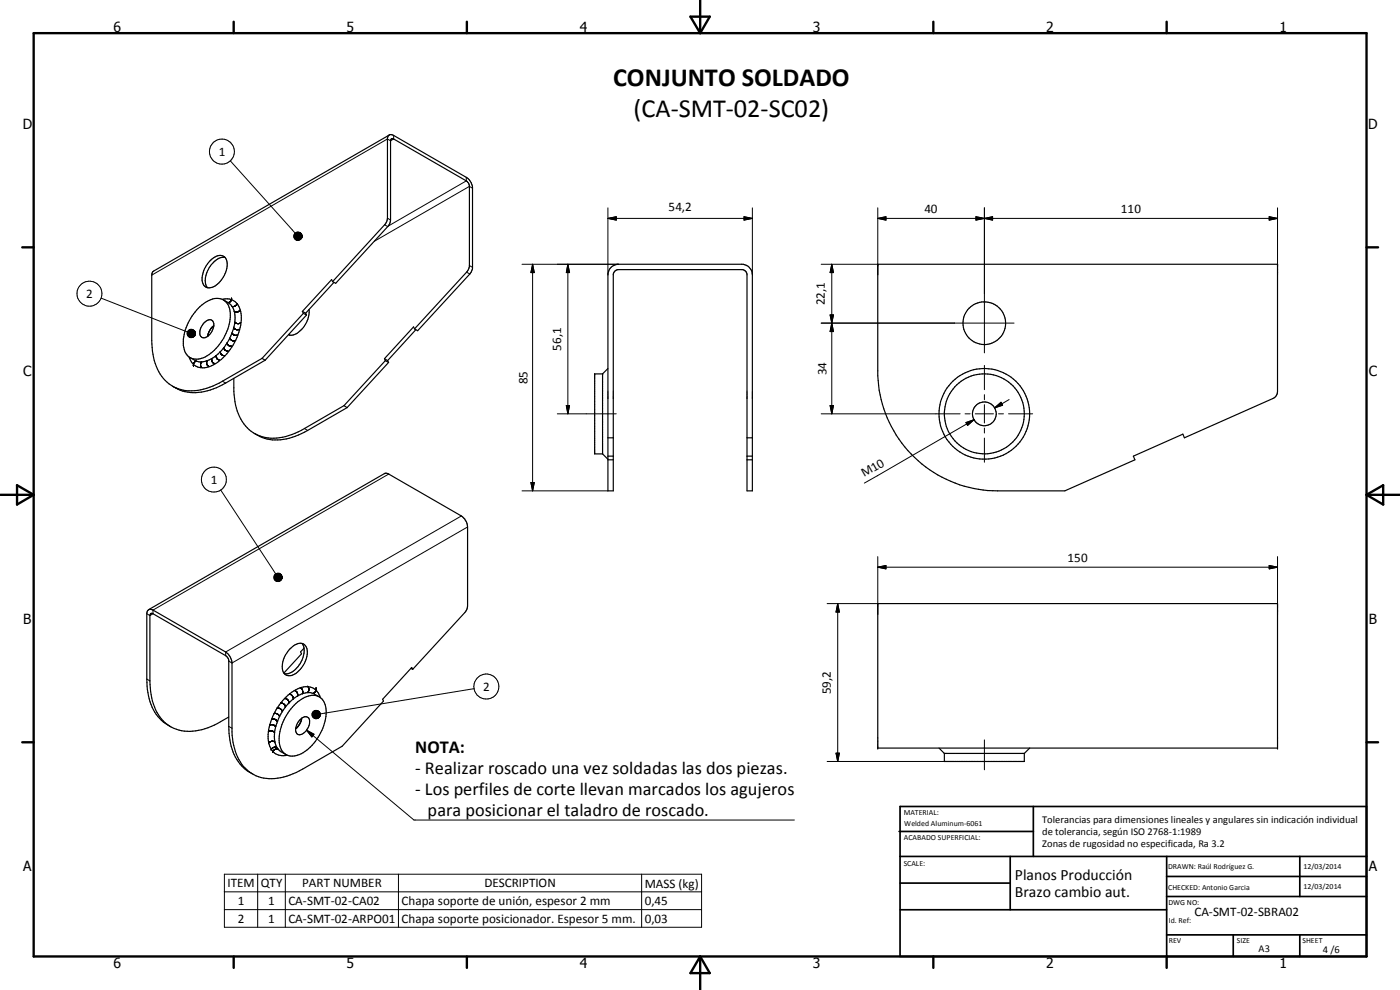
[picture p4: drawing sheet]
<svg xmlns="http://www.w3.org/2000/svg" width="420mm" height="297mm" viewBox="0 0 420 297" stroke-linecap="round" stroke-linejoin="round" font-family="sans-serif">
<g fill="none" stroke="#000" stroke-width=".35">
<path d="M116.8 40.5l-71 41.1-.3 .9v19.7a16.2 16.2 0 0 0 4.7 12.5 11.9 11.9 0 0 0 11.8 1.8l3.8-1.6 12.8-7.4M62.9 78.4a3.4 3.4 0 0 1 4.4-1.4 4.7 4.7 0 0 1 0 5.6 5.9 5.9 0 0 1-5 3.7 2.79 2.79 0 0 1-1.6-3.6l.7-2.1zM67.5 77.2a5.8 5.8 0 0 0-5.2 4 4.9 4.9 0 0 0 0 5.1M263.4 79.3h120v38.1a2.26 2.26 0 0 1-1.4 2.2l-26.5 11.8-.5-1.1-14.9 6.6 .5 1.1-21 9.3h-20.2a36 36 0 0 1-36-34.6zM61.2 96.9a1.7 1.7 0 0 1 2.8-.4 3.9 3.9 0 0 1-3.1 4.8 1.63 1.63 0 0 1-.9-2.2zM64.2 97.8a4.5 4.5 0 0 0-1.9 3.1M66.7 89.8a5.2 5.2 0 0 1 2.3 6.1 15.5 15.5 0 0 1-7.9 11.4l-2.1 .5-1.8-.4M66.7 89.8a6.1 6.1 0 0 0-6.1 1.7 15.6 15.6 0 0 0-5.6 12.2l.4 1.6 .5 .9a5.5 5.5 0 0 0 3 2.1 7 7 0 0 0 6.5-2.1 14.4 14.4 0 0 0 5-12.5 4.9 4.9 0 0 0-3.3-3.7M66.7 89.8a4.4 4.4 0 0 1 5.6 4.3 16.8 16.8 0 0 1-9.4 15.9 4.4 4.4 0 0 1-6.2-2.9M90.8 93.4l.9 .6M90.8 93.4l.2 .6M91 94l1 .5"/>
<path d="M91 94l-12.4 13.5M91.7 94l.3 .5M92 94.5l-12.4 13.6M92.7 92.8a7.4 7.4 0 0 1-5.1 7.8l-.7-.1M99.8 84.5l15.8-17.3 .5-.9 .2-.9v-24a1.12 1.12 0 0 1 .7-1 1.12 1.12 0 0 1 1.1 .2l21.8 12.6 1.3 1.2 .6 1.7v24.7l-.8 1.4-15.7 17-.9-.5M99.8 84.5l.9 .5 15.7-17 .6-1.1 .2-.9v-23.8l.4-.6 .5 .1 21.8 12.6 .7 .7 .3 .7v24.3l-.2 .6-.7 1.1-15.6 17M99.8 84.5l-.3-.6-8.7 9.5M100.2 84.7l-8.5 9.3M124.4 98.7l-.3-.6-8.7 9.5M124.8 98.9l-8.5 9.3M183.4 80.2l.7-.5 1.1-.4h37.8a3.2 3.2 0 0 1 2.8 3.2v64.8h-1.6v-65.1l-.4-.8-.9-.5h-37.5l-1.1 .8-.2 .5v65.1h-1.7v-65.2l.5-1.2zM70.2 113.5a26.1 26.1 0 0 0 1 9.8 11.4 11.4 0 0 0 15.4 7.4l3.9-1.6 12.7-7.4"/>
<path d="M78.6 107.5l1 .6M79.6 108.1l-11.9 6.8a16.1 16.1 0 0 1-13.6 2.2l-2.3-1.2M86.6 100.5h.3M86.7 100.3l.2 .2M115.4 107.6l.2 .6M115.4 107.6l.9 .6M115.6 108.2l1 .6M115.6 108.2l-12.4 13.5M116.3 108.2l.3 .6M116.6 108.8l-12.4 13.5M180.8 112.2h-2.3v24h2.3M180.8 112.2v24"/>
<path d="M182.4 110.6l-1.6 1.6M103.2 121.7l1 .6M104.2 122.3l-11.9 6.9a16.3 16.3 0 0 1-13.6 2.1l-2.3-1.2M180.8 136.2l1.6 1.6M182.4 138h1.7M182.4 136.9h1.7M182.4 131.4h1.7M224.2 138h1.6M224.2 136.9h1.6M224.2 131.4h1.6M44.6 182.9l70.9-40.9 1.2 .2 21.8 12.6a4.2 4.2 0 0 1 1.8 3.3v23.8l-.1 .8-.7 1.1-15.6 17M87 194.7a3.4 3.4 0 0 1 4.4-1.3 5 5 0 0 1 0 5.6 5.8 5.8 0 0 1-4.8 3.7 2.38 2.38 0 0 1-1.9-3.1 8 8 0 0 1 2.3-4.9z"/>
<path d="M90.6 193a6.1 6.1 0 0 1-1.2 7 4.6 4.6 0 0 1-4 2.1M91.3 194.5l-1.1 1.1 .3 .6-5.3 5.7M263.4 181.1h120v43.4h-120zM68.7 215.1a22.7 22.7 0 0 1-11.7 4.4 11.1 11.1 0 0 1-11.2-9.1l-.6-2.9-.2-3.2v-19.6a.57 .57 0 0 1 .3-.6 .57 .57 0 0 1 .6 0l21.8 12.6 .7 .7 .3 .8v19.8a16.8 16.8 0 0 0 4.4 12.3l2.7 1.9M88.3 211.6a7.4 7.4 0 0 1 6.7-2.9 4.9 4.9 0 0 1 2.9 5.6 14.6 14.6 0 0 1-8.6 12.3 4 4 0 0 1-5.5-3.8 14.9 14.9 0 0 1 4.5-11.2zM89.9 216a1.99 1.99 0 0 1 2.7-.6 4 4 0 0 1-2.7 5.1 1.47 1.47 0 0 1-1.1-2.3l.4-1.1zM90.5 215.5a4.7 4.7 0 0 1-1.8 3.1M95.8 209.1a5.7 5.7 0 0 0-7.3 .2 15 15 0 0 0-6 13.4 4.9 4.9 0 0 0 3.3 3.7M96.2 209.3a4.5 4.5 0 0 0-6.8-2.6 16.9 16.9 0 0 0-8.8 16.2 4.3 4.3 0 0 0 5.6 3.7M123.3 200.5l.6 .3M123.9 200.8l-.3-.5-8.8 9.5 .3 .6-12.4 13.5-11.9 6.9a16.3 16.3 0 0 1-13.9 2 12.4 12.4 0 0 1-7-10.1l-.3-3.1v-20.7a4.4 4.4 0 0 0-1.9-3.3l-21.8-12.6a1.15 1.15 0 0 0-1.3-.1 1.15 1.15 0 0 0-.5 1.2v19.7a16 16 0 0 0 5 12.9l2.1 1.4M281.8 224.5l1.6 1.6"/>
<path d="M283.4 226.1v2.4h24v-2.4M283.4 226.1h24M309 224.5l-1.6 1.6"/>
<circle cx="295.4" cy="97" r="6.4"/>
<circle cx="295.4" cy="124.2" r="12"/>
<circle cx="295.4" cy="124.2" r="13.6"/>
<circle cx="295.4" cy="124.1" r="3.6"/>
</g>
<g fill="none" stroke="#000" stroke-width=".3">
<path d="M69.1 48.3l19.4 21.6M118.1 40.6v1.1l-.9 .5-.9-.5-70.8 40.8M139.9 53.2v1.1l-23.4 13.5M141.8 56.5l-.9-.6-28.6 16.5M88.2 70.7l2.5 .2-2.5 .1zM88.2 71l2.5-.1-2.5 .4zM88.2 70.9h2.5M88.2 70.5l2.5 .4-2.5-.2zM88.2 71.3l2.5-.4-2.4 .6zM88.3 70.2l2.4 .7-2.5-.4zM88.3 71.5l2.4-.6-2.2 .9zM88.5 70l.2-.2 2 1.1z"/>
<path d="M88.5 70l2.2 .9-2.4-.7zM88.5 71.8l2.2-.9-2 1zM88.7 69.8l.2-.1 1.8 1.2zM88.7 71.9l2-1-1.8 1.2zM88.9 69.7l.3-.1 1.5 1.3zM88.9 72.1l1.8-1.2-1.5 1.2zM89.2 69.6h.3l1.2 1.3zM89.2 72.1l1.5-1.2-1.2 1.2zM89.5 69.6l.2 .1 1 1.2zM89.7 69.7l1 1.2zM90 69.8l.7 1.1zM90.2 69.9l.5 1z"/>
<path d="M90.4 70.1l.3 .8zM90.5 70.4l.2 .5zM90.7 70.9l-1.2 1.2zM90.7 70.9l-1 1.2zM90.7 70.9l-.7 1.1zM90.7 70.9l-.5 .9zM90.7 70.9l-.3 .7zM90.7 70.9l-.2 .5zM90.7 70.9l-.1 .3zM115.4 67.4l1 .6M116.3 65.4l.9 .6M140.9 79.7l.9 .5"/>
<path d="M156.7 79.3h28.9M159.8 79.3l.5 2.5h-1zM159.8 79.3v68M170.4 79.3l.5 2.5h-.9zM170.4 79.3v44.9M182.4 65.5l2.5-.5v1zM182.4 65.5h43.4M182.4 62.4v20.1M223.3 65l2.5 .5-2.5 .5zM225.8 62.4v20.1M246.5 79.3h16.9M249.6 79.3l.5 2.5h-1z"/>
<path d="M249.6 79.3v44.9M263.4 65.5l2.5-.5v1zM263.4 65.5h120M263.4 62.4v20.1M292.9 65l2.5 .5-2.5 .5zM295.4 65.5l2.5-.5v1zM295.4 62.4v43.5M380.9 65l2.5 .5-2.5 .5zM383.4 62.4v20.1M30.3 89.5l25.9 10.1M56.2 99.9l2.5 .2-2.5 .1zM56.2 99.7l2.5 .4-2.5-.2z"/>
<path d="M56.3 99.4l2.4 .7-2.5-.4zM56.5 99.2l.2-.2 2 1.1zM56.5 99.2l2.2 .9-2.4-.7zM56.7 99l.2-.1 1.8 1.2zM56.9 98.9l.3-.1 1.5 1.3zM57.2 98.8h.3l1.2 1.3zM57.5 98.8h.2l1 1.3zM57.7 98.8l1 1.3zM58 99l.7 1.1zM58.2 99.1l.5 1zM58.4 99.3l.3 .8zM58.5 99.5l.2 .6z"/>
<path d="M69.5 89.5l-.1 .7-.9 .6M69.6 99.9l.6 .6h1M70.1 98.3l.9 .6 .8-.1M70.5 96.6l.9 .5 .8-.2M71.2 91.1l-.7 .8h-.8M72 93.1l-.6 .5-1.1-.1M140 81.7l1 .5M246.5 96.9h57.8M249.1 94.5h1l-.5 2.4zM249.6 96.9l.5 2.6h-1zM56.2 100.2l2.5-.1-2.5 .4zM56.2 100.1h2.5"/>
<path d="M56.2 100.5l2.5-.4-2.4 .6zM56.3 100.7l2.4-.6-2.2 .8zM56.5 100.9l2.2-.8-2 1zM56.7 101.1l2-1-1.8 1.1zM56.9 101.2l1.8-1.1-1.5 1.2zM57.2 101.3l1.5-1.2-1.2 1.2zM58.7 100.1l-1 1.2h-.2zM58.7 100.1l-1 1.2zM58.7 100.1l-.7 1.1zM58.7 100.1l-.5 .9zM58.7 100.1l-.3 .7zM58.7 100.1l-.2 .5z"/>
<path d="M58.7 100.1l-.1 .2zM58.9 108.3l-.8 .8v.8M60.5 108.6l-.3 .7 .3 1M62.1 108.2l-.1 .9 .6 .8M63.5 107.6l.2 1 .6 .5M64.8 106.7l.4 1 .7 .3M66.1 105.5l.3 .8 .9 .4M66.7 114.4l1 .5M67.2 104.3l.3 .7 1 .4M68.1 102.9l.7 .9 .7 .1M68.9 101.5l.8 .7h.8M295.4 109.6v7.3"/>
<path d="M295.4 118.4v1.5M302.8 119.9l-4.3 2.5M91.4 128.6l.9 .6M167.2 124.2h17.7M170 121.7h.9l-.5 2.5zM246.5 124.2h41.7M249.1 121.7h1l-.5 2.5zM289.6 124.2h1.6M289.9 126.8l2.4-.9-1.9 1.7zM292.3 125.9l-2.2 1.3M292.3 125.9l-32.9 19M292.7 124.2h5.4"/>
<path d="M295.4 121.4v5.5M295.4 128.4v1.5M295.4 131.4v7.3M298.5 122.4l1.9-1.7 .5 .9zM299.7 124.2h1.4M302.7 124.2h7.2M66.2 147l16.6 25.2M116.7 142.2l-70.8 40.8v1.1l-.9 .6-.9-.6M138.5 154.8l-70.8 40.8v1.1M140.3 158.1l-70.7 40.8-.9-.5M156.7 147.3h25.7M159.3 144.8h1l-.5 2.5z"/>
<path d="M82.2 173.1l2.5 .1-2.5 .2zM82.2 173.4l2.5-.2-2.5 .5zM82.2 173.2h2.5M82.2 172.8l2.5 .4-2.5-.1zM82.2 173.7l2.5-.5-2.4 .7zM82.3 172.6l2.4 .6-2.5-.4zM82.3 173.9l2.4-.7-2.2 .9zM82.5 172.4l.2-.2 2 1zM82.5 172.4l2.2 .8-2.4-.6zM82.5 174.1l2.2-.9-2 1.1zM82.7 172.2l.3-.1 1.7 1.1zM82.7 174.3l2-1.1-1.7 1.2z"/>
<path d="M83 172.1l.2-.1 1.5 1.2zM83 174.4l1.7-1.2-1.5 1.3zM83.2 172h.3l1.2 1.2zM83.2 174.5l1.5-1.3-1.2 1.3zM83.5 172h.3l.9 1.2zM83.8 172l.9 1.2zM84 172.1l.7 1.1zM84.2 172.3l.5 .9zM84.4 172.5l.3 .7zM84.5 172.7l.2 .5zM84.7 173.2l-.9 1.2-.3 .1zM84.7 173.2l-.7 1.1-.2 .1z"/>
<path d="M84.7 173.2l-.7 1.1zM84.7 173.2l-.5 1zM84.7 173.2l-.3 .8zM84.7 173.2l-.2 .6zM84.7 173.2v.3zM263.4 170.2l2.5-.5v1zM263.4 167v17.3M263.4 170.2h120M380.9 169.7l2.5 .5-2.5 .5zM383.4 167v17.3M248.2 181.1h15.2M251.4 181.1l.5 2.5h-1z"/>
<path d="M251.4 181.1v47.4M44.1 203.8l.9 .5M68.7 218l.9 .5M80.5 219.5l.8-.3 1.1 .6M80.9 217.6a1.44 1.44 0 0 1 1.9 .5M81.5 215.8a1.33 1.33 0 0 1 1.7 .7M82.2 214.1l1.1 .1 .6 .8M83.1 212.5l1 .2 .6 .8M84.2 210.9a1.38 1.38 0 0 1 1.5 1.2M85.4 209.5a1.46 1.46 0 0 1 1.4 1.4M86.9 208.2l1 .8 .1 .7M88.4 207.2l.8 .6 .1 1"/>
<path d="M90.2 206.3l.6 .8v1.1M92 219.1l2.2 1.2-.6 .8zM92 219.1l32.2 26.9h114.2M92.4 205.9l.3 1-.3 .9M93.6 214.2l2.5 .2-2.5 .1zM93.6 214.5l2.5-.1-2.4 .4zM93.6 214.4h2.5M93.7 214l2.4 .4-2.5-.2zM93.7 214.8l2.4-.4-2.3 .7zM93.8 213.7l2.3 .7-2.4-.4zM93.8 215.1l2.3-.7-2.1 .9zM94 213.5l.2-.1 1.9 1z"/>
<path d="M94 213.5l2.1 .9-2.3-.7zM94 215.3l2.1-.9-1.9 1zM94.2 213.4l.2-.2 1.7 1.2zM94.2 215.4l1.9-1-1.7 1.2zM94.4 213.2l.3-.1 1.4 1.3zM94.4 215.6l1.7-1.2-1.4 1.2zM94.7 213.1h.2l1.2 1.3zM94.7 215.6l1.4-1.2-1.2 1.2zM94.9 206.4a1.37 1.37 0 0 1-.9 1.7M94.9 213.1l.3 .1 .9 1.2zM95.2 213.2l.3 .1 .6 1.1zM95.5 213.3l.6 1.1z"/>
<path d="M95.7 213.4l.4 1zM95.9 213.7l.2 .7zM96 213.9l.1 .5zM96.1 214.4l-.9 1.2h-.3zM96.1 214.4l-.9 1.2zM96.1 214.4l-.6 1.1zM96.1 214.4l-.4 .9zM96.1 214.4l-.2 .7zM96.1 214.4l-.1 .5zM96.1 214.4v.3zM142.3 206.6l-46.2 7.6M82.5 222.6a1.39 1.39 0 0 0-1.9 .3"/>
<path d="M83 224.2l-.9 .1-.7 .7M83.4 224.7l-1 .2-.6 .8M248.2 228.5h35.2M250.9 226h1l-.5 2.5zM295.4 222v9M67.3 262.3h143.3v15.9h-143.3zM67.3 267.6h143.3M67.3 272.9h143.3M77.3 262.3v15.9M85.6 262.3v15.9M119.6 262.3v15.9M192.6 262.3v15.9"/>
<circle cx="66.6" cy="45.5" r="3.8"/>
<circle cx="26.8" cy="88.1" r="3.7"/>
<circle cx="64.2" cy="143.9" r="3.8"/>
<circle cx="146" cy="206" r="3.7"/>
</g>
<g fill="#000">
<circle cx="263.4" cy="79.3" r=".18"/>
<circle cx="383.4" cy="79.3" r=".18"/>
<circle cx="178.5" cy="112.2" r=".18"/>
<circle cx="180.8" cy="112.2" r=".18"/>
<circle cx="263.4" cy="224.5" r=".18"/>
<circle cx="383.4" cy="224.5" r=".18"/>
</g>
<g fill="none" stroke="#000" stroke-width=".71">
<path d="M10.1 9.9h400v277.1h-400zM70.1 6.5v3.4M140.1 6.5v3.4M207.2 5h5.8l-2.9 4.9zM210.1 0v9.9M280.1 6.5v3.4M350.1 6.5v3.4M6.7 74.2h3.4M410.1 74.2h3.5M.1 148.5h10M5.1 145.6l5 2.9-5 2.9zM410.1 148.5h10"/>
<path d="M410.1 148.5l5-2.9v5.8zM6.7 222.7h3.4M410.1 222.7h3.5M70.1 287v3.4M140.1 287v3.4M210.1 287v10M210.1 287l2.9 5h-5.8zM280.1 287v3.4M350.1 287v3.4"/>
</g>
<g fill="none" stroke="#000" stroke-width=".51">
<path d="M269.8 249.5h40.3M270.1 242h140v45h-140zM270.1 257h140M303.2 257v16M310.1 242v15M350.1 257v30M390.1 257v12M270.1 265h33.1M270.1 273h80M350.1 269h60M350.1 263h60M350.1 280.5h60"/>
<path d="M370.1 280.5v6.5M390.1 280.5v6.5"/>
</g>
<g fill="#000">
<path d="M90.5 70.4l.2 .5zM90.4 70.1l.3 .8zM90.2 69.9l.5 1zM90 69.8l.7 1.1zM89.7 69.7l1 1.2zM89.5 69.6l.2 .1 1 1.2zM89.2 69.6h.3l1.2 1.3zM88.9 69.7l.3-.1 1.5 1.3zM88.7 69.8l.2-.1 1.8 1.2zM88.5 70l.2-.2 2 1.1zM88.5 70l2.2 .9-2.4-.7zM88.3 70.2l2.4 .7-2.5-.4z"/>
<path d="M88.2 71.3l2.5-.4-2.4 .6zM88.3 71.5l2.4-.6-2.2 .9zM88.5 71.8l2.2-.9-2 1zM88.7 71.9l2-1-1.8 1.2zM88.9 72.1l1.8-1.2-1.5 1.2zM89.2 72.1l1.5-1.2-1.2 1.2zM90.7 70.9l-1.2 1.2zM90.7 70.9l-1 1.2zM90.7 70.9l-.7 1.1zM90.7 70.9l-.5 .9zM90.7 70.9l-.3 .7zM90.7 70.9l-.2 .5z"/>
<path d="M90.7 70.9l-.1 .3zM182.4 65.5l2.5-.5v1zM223.3 65l2.5 .5-2.5 .5zM263.4 65.5l2.5-.5v1zM292.9 65l2.5 .5-2.5 .5zM295.4 65.5l2.5-.5v1zM380.9 65l2.5 .5-2.5 .5zM159.8 79.3l.5 2.5h-1zM170.4 79.3l.5 2.5h-.9zM249.1 94.5h1l-.5 2.4zM249.6 96.9l.5 2.6h-1zM249.6 79.3l.5 2.5h-1z"/>
<path d="M58.5 99.5l.2 .6zM58.4 99.3l.3 .8zM58.2 99.1l.5 1zM58 99l.7 1.1zM57.7 98.8l1 1.3zM57.5 98.8h.2l1 1.3zM57.2 98.8h.3l1.2 1.3zM56.9 98.9l.3-.1 1.5 1.3zM56.7 99l.2-.1 1.8 1.2zM56.5 99.2l.2-.2 2 1.1zM56.5 99.2l2.2 .9-2.4-.7zM56.3 99.4l2.4 .7-2.5-.4z"/>
<path d="M56.2 100.5l2.5-.4-2.4 .6zM56.3 100.7l2.4-.6-2.2 .8zM56.5 100.9l2.2-.8-2 1zM56.7 101.1l2-1-1.8 1.1zM56.9 101.2l1.8-1.1-1.5 1.2zM57.2 101.3l1.5-1.2-1.2 1.2zM58.7 100.1l-1 1.2h-.2zM58.7 100.1l-1 1.2zM58.7 100.1l-.7 1.1zM58.7 100.1l-.5 .9zM58.7 100.1l-.3 .7zM58.7 100.1l-.2 .5z"/>
<path d="M58.7 100.1l-.1 .2zM170 121.7h.9l-.5 2.5zM249.1 121.7h1l-.5 2.5zM289.9 126.8l2.4-.9-1.9 1.7zM298.5 122.4l1.9-1.7 .5 .9zM159.3 144.8h1l-.5 2.5zM84.5 172.7l.2 .5zM84.4 172.5l.3 .7zM84.2 172.3l.5 .9zM84 172.1l.7 1.1zM83.8 172l.9 1.2zM83.5 172h.3l.9 1.2z"/>
<path d="M83.2 172h.3l1.2 1.2zM83 172.1l.2-.1 1.5 1.2zM82.7 172.2l.3-.1 1.7 1.1zM82.5 172.4l.2-.2 2 1zM82.5 172.4l2.2 .8-2.4-.6zM82.3 172.6l2.4 .6-2.5-.4zM82.2 173.7l2.5-.5-2.4 .7zM82.3 173.9l2.4-.7-2.2 .9zM82.5 174.1l2.2-.9-2 1.1zM82.7 174.3l2-1.1-1.7 1.2zM83 174.4l1.7-1.2-1.5 1.3zM83.2 174.5l1.5-1.3-1.2 1.3z"/>
<path d="M84.7 173.2l-.9 1.2-.3 .1zM84.7 173.2l-.7 1.1-.2 .1zM84.7 173.2l-.7 1.1zM84.7 173.2l-.5 1zM84.7 173.2l-.3 .8zM84.7 173.2l-.2 .6zM84.7 173.2v.3zM263.4 170.2l2.5-.5v1zM380.9 169.7l2.5 .5-2.5 .5zM251.4 181.1l.5 2.5h-1zM96 213.9l.1 .5zM95.9 213.7l.2 .7z"/>
<path d="M95.7 213.4l.4 1zM95.5 213.3l.6 1.1zM95.2 213.2l.3 .1 .6 1.1zM94.9 213.1l.3 .1 .9 1.2zM94.7 213.1h.2l1.2 1.3zM94.4 213.2l.3-.1 1.4 1.3zM94.2 213.4l.2-.2 1.7 1.2zM94 213.5l.2-.1 1.9 1zM94 213.5l2.1 .9-2.3-.7zM93.8 213.7l2.3 .7-2.4-.4zM93.7 214.8l2.4-.4-2.3 .7zM93.8 215.1l2.3-.7-2.1 .9z"/>
<path d="M94 215.3l2.1-.9-1.9 1zM94.2 215.4l1.9-1-1.7 1.2zM94.4 215.6l1.7-1.2-1.4 1.2zM94.7 215.6l1.4-1.2-1.2 1.2zM96.1 214.4l-.9 1.2h-.3zM96.1 214.4l-.9 1.2zM96.1 214.4l-.6 1.1zM96.1 214.4l-.4 .9zM96.1 214.4l-.2 .7zM96.1 214.4l-.1 .5zM96.1 214.4v.3zM92 219.1l2.2 1.2-.6 .8z"/>
<path d="M250.9 226h1l-.5 2.5z"/>
</g>
<path d="M88.2 70.7h2.5M56.2 100.3h2.5M82.2 173h2.5M93.6 214.6h2.5" fill="none" stroke="#000" stroke-width=".38"/>
<path d="M88.2 71.1h2.5M56.2 99.9h2.5M82.2 173.4h2.5M93.6 214.2h2.5" fill="none" stroke="#000" stroke-width=".42"/>
<g font-size="7.9">
<text x="184" y="26">CONJUNTO SOLDADO</text>
<text x="190.1" y="35">(CA-SMT-02-SC02)</text>
</g>
<g font-size="5.5">
<text x="124.6" y="225.8">NOTA:</text>
<text x="124.6" y="232.2">- Realizar roscado una vez soldadas las dos piezas.</text>
<text x="124.6" y="238.5">- Los perfiles de corte llevan marcados los agujeros</text>
<text x="128.3" y="244.8">para posicionar el taladro de roscado.</text>
</g>
<g font-size="4.7">
<text x="304.6" y="263.9">Planos Producción</text>
<text x="304.6" y="269.3">Brazo cambio aut.</text>
</g>
<g font-size="4.2">
<text x="34" y="9.6">6</text>
<text x="104" y="9.6">5</text>
<text x="174" y="9.6">4</text>
<text x="244" y="9.6">3</text>
<text x="314" y="9.6">2</text>
<text x="384" y="9.6">1</text>
<text x="6.8" y="38.7">D</text>
<text x="410.6" y="38.7">D</text>
<text x="7" y="112.9">C</text>
<text x="410.8" y="112.9">C</text>
<text x="7" y="187.1">B</text>
<text x="410.8" y="187.1">B</text>
<text x="7" y="261.4">A</text>
<text x="410.8" y="261.4">A</text>
<text x="34" y="290.4">6</text>
<text x="104" y="290.4">5</text>
<text x="174" y="290.4">4</text>
<text x="244" y="290.4">3</text>
<text x="314" y="290.4">2</text>
<text x="384" y="290.4">1</text>
</g>
<g font-size="3.9">
<text x="65.6" y="46.8">1</text>
<text x="200.6" y="63.5">54,2</text>
<text x="277.4" y="64">40</text>
<text x="336.4" y="64">110</text>
<text x="25.9" y="89.4">2</text>
<text x="247.5" y="91.7" transform="rotate(-90 247.5 91.7)">22,1</text>
<text x="168.4" y="105.2" transform="rotate(-90 168.4 105.2)">56,1</text>
<text x="248.1" y="112.6" transform="rotate(-90 248.1 112.6)">34</text>
<text x="158.3" y="115.3" transform="rotate(-90 158.3 115.3)">85</text>
<text x="259.3" y="143.3" transform="rotate(-30 259.3 143.3)">M10</text>
<text x="63.2" y="145.2">1</text>
<text x="320.4" y="168.7">150</text>
<text x="145" y="207.3">2</text>
<text x="249.3" y="208.3" transform="rotate(-90 249.3 208.3)">59,2</text>
<text x="68.3" y="266.2">ITEM</text>
<text x="78.3" y="266.2">QTY</text>
<text x="90.7" y="266.2">PART NUMBER</text>
<text x="145.4" y="266.2">DESCRIPTION</text>
<text x="193.5" y="266.3">MASS (kg)</text>
<text x="71.4" y="271.5">1</text>
<text x="80.5" y="271.5">1</text>
<text x="86.6" y="271.5">CA-SMT-02-CA02</text>
<text x="120.5" y="271.6">Chapa soporte de unión, espesor 2 mm</text>
<text x="193.5" y="271.5">0,45</text>
<text x="358.5" y="275">CA-SMT-02-SBRA02</text>
<text x="71.4" y="276.9">2</text>
<text x="80.5" y="276.8">1</text>
<text x="86.6" y="276.9">CA-SMT-02-ARPO01</text>
<text x="120.5" y="276.9">Chapa soporte posicionador. Espesor 5 mm.</text>
<text x="193.5" y="276.9">0,03</text>
</g>
<g font-size="3.1">
<text x="312.7" y="246.8">Tolerancias para dimensiones lineales y angulares sin indicación individual</text>
<text x="312.7" y="250.4">de tolerancia, según ISO 2768-1:1989</text>
<text x="312.7" y="254">Zonas de rugosidad no especificada, Ra 3.2</text>
<text x="377.7" y="285.6">A3</text>
<text x="397" y="285.9">4 /6</text>
</g>
<g font-size="2.4">
<text x="271.2" y="244.4">MATERIAL:</text>
<text x="271.3" y="252">ACABADO SUPERFICIAL:</text>
<text x="271.4" y="247.9">Welded Aluminum-6061</text>
<text x="271.2" y="259.7">SCALE:</text>
<text x="350.6" y="260.8">DRAWN: Raúl Rodríguez G.</text>
<text x="391.2" y="260.6">12/03/2014</text>
<text x="350.6" y="267">CHECKED: Antonio Garcia</text>
<text x="391.2" y="266.7">12/03/2014</text>
<text x="350.6" y="271.4">DWG NO:</text>
<text x="350.8" y="276.9">Id. Ref:</text>
<text x="350.8" y="282.8">REV</text>
<text x="371.2" y="282.9">SIZE</text>
<text x="390.9" y="282.9">SHEET</text>
</g>
</svg>
